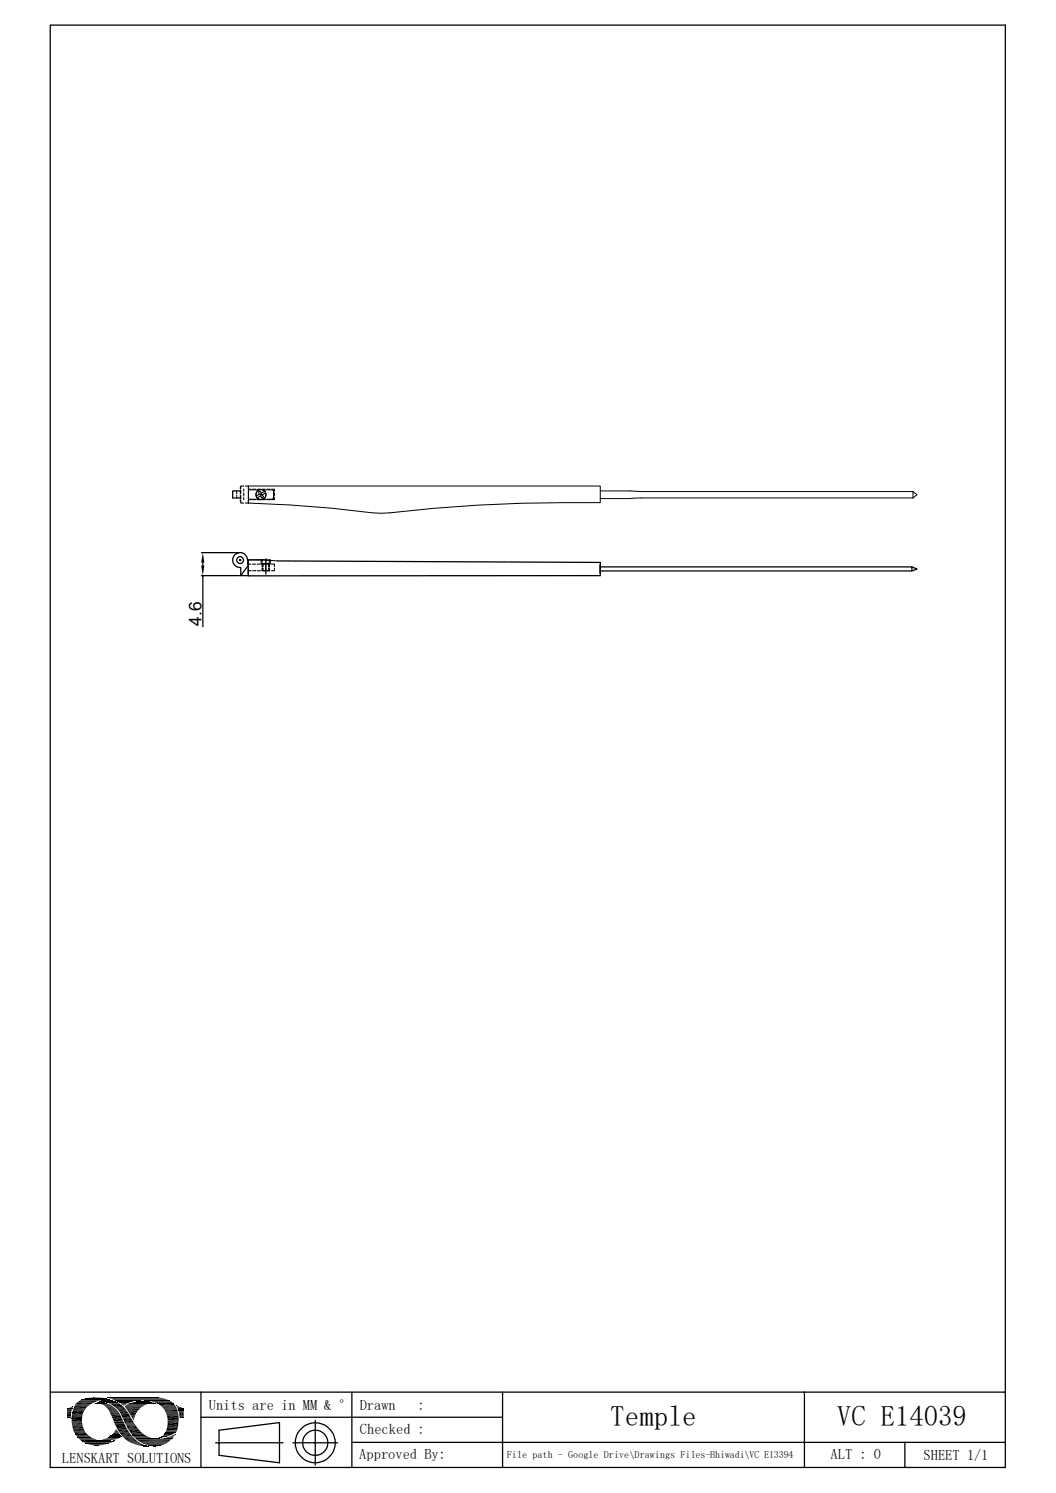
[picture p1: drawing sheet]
<svg xmlns="http://www.w3.org/2000/svg" width="210mm" height="297mm" viewBox="0 0 210 297" stroke-linecap="round" stroke-linejoin="round" font-family="sans-serif">
<g fill="none" stroke="#000" stroke-width=".2">
<path d="M49.4 97.5h2M49.4 99.3h2M52.2 97.5h1.9l.3 .2v1.5l-.3 .1h-1.9M119.4 97.7l8.1 .1h54.1M181.6 97.8l.8 .6-.8 .7M181.6 99.1h-54.1l-8.1 .1M181.6 97.8v1.3M55.2 111.6l-3-.2h-2.8v3.2M74.1 102l-8.2-.9-8.2-.6-8.3-.4v-3.4h70v3.3a328.6 328.6 0 0 0-42.7 2.1l-2.6-.1M14.7 279.9h2.6M15 279.4h3M15.3 279h3.5"/>
<path d="M15.7 278.7h3.9M15.9 278.6h4M16 278.6h4.2M16 278.5h4.4M16.2 278.5h4.3M16.4 278.4h5.4M16.5 278.3h5.1M16.7 278.3h4.7M16.9 278.2h4.3M17.1 278.2h3.9M17.5 278.1h3M17.6 278.1h2.9"/>
<path d="M19 279.2h2.1M19.1 279.2h2.2M19.7 278.8h3.2M19.8 278.8h2.9M19.9 278.7h2.7M20.2 278.7h2.2M20.3 278.9h2.7M20.6 279h2.7M21.3 279h2M21.3 279.1h2.4M21.3 278h10.3M21.4 278.1h10.5"/>
<path d="M21.5 278.1h11M21.8 278h7.4M21.8 278.2h10.8M21.8 278.4h-5.6M22 278.3h10.9M22.2 278.3h10.8M22.3 278.4h10.9M22.5 278.4h10.8M22.6 278.5h11M22.8 278.6h5.1M22.9 278.6h4.4M23 278.7h4.2"/>
<path d="M23.2 278.8h3.3M23.5 278.9h2.7M23.5 278.9h2.5M23.7 279h2.1M24.8 279.8h3.7M24.8 279.8h3.5M24.8 279.9h3.4M24.9 279.7h3.8M25 279.6h3.7M25.1 279.5h4M25.4 279.4h3.8M25.4 279.3h4.2"/>
<path d="M25.7 279.2h4.2M26 279.1h4.8M26.2 279h4.4M26.2 279h4.2M26.6 278.9h3.5M26.8 278.9h3.1M27.1 278.8h2.6M28.7 278.6h5M29.3 278.6h4.4M29.4 278.7h4.5M30.1 278.8h4M30.4 278.9h3.8"/>
<path d="M30.7 279h3.7M30.8 279.2h-5M31 279.1h3.5M31.2 279.2h3.3M31.9 279.7h3M32.1 279.8h2.9M14.3 282.3h2M14.3 282.8h2M14.3 283h2M14.3 283.1h2M14.3 283.5h2.1M14.4 281h2.2"/>
<path d="M14.5 280.5h2.3M14.5 284.2h2.1M14.6 284.7h2.3M15 285.3h2.3M15.3 285.8h2.7M15.4 285.9h2.6M15.4 285.9h2.8M15.5 286h2.8M15.6 286.1h3M15.7 286.3h3.3M15.9 286.4h3.1M15.9 286.4h3.6"/>
<path d="M16 286.6h3.9M16.2 286.6h3.7M16.2 286.6h4.2M16.3 286.7h5.2M16.3 286.8h6.3M16.6 286.9h5.8M16.6 286.9h5.7M16.7 287h5.5M16.9 287h5M17 287.1h4.8M17.1 287.1h4.6M17.1 287.2h4.5"/>
<path d="M17.4 287.3h4M17.7 287.3h3.2M17.9 287.4h2.8M20.5 286.3h2.6M20.7 286.2h2.8M21.1 286.2h2.5M21.2 286.1h2.6M21.5 285.9h2.5M21.5 286h2.3M21.8 285.8h2.3M21.9 285.7h2.2M22 285.7h2"/>
<path d="M22 285.6h2M22.9 286.4h-2.7M24.1 285.8h-2.3M25.1 280.2h2.7M25.4 280.6h2M25.4 286.8h2.1M26.1 285.2h2.4M26.3 285.5h2.5M26.3 285.5h2.6M26.4 285.6h2.7M26.5 285.7h2.8M26.5 285.8h3.1"/>
<path d="M26.7 285.9h3.1M26.8 286h3.3M26.8 286.1h3.7M27 286.2h4.1M27.1 286.2l7.1 .1M27.1 286.3h7M27.6 286.7h6.1M27.8 286.9h5.7M27.9 286.9h5.5M28 287h5.3M28.2 287.1h5M28.5 287.2h4.4"/>
<path d="M28.8 287.3h3.9M29 287.5h3.4M29.5 287.5h2.6M29.6 287.6h2.4M31.7 286.2h2.5M32.4 280.1h2.7M32.5 280.2h2.7M32.6 280.3h2.6M32.6 280.4h2.6M32.7 280.5h2.6M32.8 285h2.1M32.9 285h2.1"/>
<path d="M32.9 280.9h2.5M32.9 284.9h2.2M32.9 284.9h2.1M32.9 284.8h2.2M33 284.7h2.1M33 284.6h2.2M33.1 284.5h2.1M33.1 284.6h2.1M33.1 281.5h2.4M33.2 283.9h2.2M33.4 282.5h2.1"/>
</g>
<g fill="none" stroke="#000" stroke-width=".25">
<path d="M10 5h189.9v286.9h-189.9zM47.9 97.7h-1.6v1.4h1.6M51.7 98.4h.4M51.9 98.2v.4M40.1 114.5h7.5M40.1 109.9h7.4M40.3 111.9v.6M40.3 114.5v10.2M47.6 111.4h.3M47.8 111.3v.2M47.9 112.9v1.6M49.2 111.4a1.49 1.49 0 0 0-1.5-1.5 1.49 1.49 0 0 0-1.4 1.6 1.49 1.49 0 0 0 1.5 1.4"/>
<path d="M49.3 111.4v.8M49.4 112.2v2.3h-1.5M49.4 112.5l-1.5 2M49.4 111.4h2.8M52.9 111.3v2.9M55.2 111.6l64.2 .3v2.6l-70 .1M119.4 112.8h62v.8M181.4 112.8l1 .4-1 .4h-62M10 276.9h189.9M14.7 279.7h2.9M40 276.9v15M70 276.9v15"/>
<path d="M99.9 276.9v15M160 276.9v15M14.3 281.5h2.1M14.3 283.3h2.1M14.7 284.9h2.4M15 285.5h2.6M24.6 286.1h2.2M24.9 280.1h3.2M25.1 283.8h2.1M25.3 284h2.1M26.1 285.4h2.7M27.2 286.5h6.8"/>
<path d="M33.1 281.3h2.4M33.4 282.7h2.1M40 281.9h59.9M42.9 287h13.4M43.6 284.5l12-1.5v8l-12-1.5zM58.3 287h8.8M62.7 282.6v8.9M70 286.9h129.9M180 286.9v5"/>
<circle cx="47.7" cy="111.4" r=".68"/>
<circle cx="62.7" cy="287" r="2.51"/>
<circle cx="62.7" cy="287" r="4"/>
</g>
<g fill="none" stroke="#000" stroke-width=".21">
<path d="M47.1 97.7v.5M47.1 98.5v.6M47.8 96.9v.3M47.8 97.5v.7M47.8 98.5v.6M47.8 99.4v.3M47.9 99.5v.6h.6M47.9 97.6v.6M47.9 98.6v.6M48.5 96.7h-.6v.6M48.5 97.3v.4M48.5 98v.7"/>
<path d="M48.5 99v.4M48.8 96.7h.6v.6h.6M49.4 99.5v.6h-.6M49.4 97.6v.6M49.4 98.6v.6M49.4 99.4h.6M50.2 97.3h.7M50.2 99.4h.7M51.2 97.3h.6M51.2 99.4h.6M52.2 97.3h.5M52.2 99.4h.5"/>
<path d="M52.6 97.7l-.6 .4-.3-.4-.1 .1-.2 .1 .2 .4-.7 .4M52.8 98l-.6 .5 .2 .3-.2 .2-.1 .1-.3-.5-.7 .5M53.1 97.3h.6M53.1 99.4h.6M54 97.3h.6v.4M54.6 99v.4h-.6M54.6 98v.7M49.3 112.2h.6M49.4 113.5h.6M50.2 112.2h.6M50.2 113.5h.7M51.1 112.2h.7"/>
<path d="M51.2 113.5h.6M52.1 112.2h.6M52.1 113.5h.6M52.2 112.9v.6h.5M52.2 111.4v.4M52.2 112.1v.7M52.2 113.1v.4M52.3 112.2v.5M52.3 113v.5M52.7 111.4h-.8v.7h.8M52.9 111.1v.6M52.9 112v.6"/>
<path d="M52.9 112.9v.6M53 111.4h.8v.7h-.8M53 112.2h.6M53.4 112.2v.5M53.4 113v.5M53.6 111.5v.4M53.6 112.1v.7M53.6 112.9v.6M53.7 113.5h-.7M53.9 112.2h.7v.5M54.6 113v.5h-.6M14.9 279.5h3"/>
<path d="M15.5 278.8h3.9M32.2 279.9h2.9M14.3 281.7h2.1M14.5 280.4h2.5M15.2 285.7h2.7M24 285.4h2.1M24.4 285.9h2.1M24.9 286.4h2.1M25.1 286.6h2.2M25.4 284.2h2.2M33 281.1h2.4M33.4 282.9h2.1"/>
<circle cx="51.9" cy="98.4" r=".98"/>
<circle cx="51.9" cy="98.4" r="1.02"/>
</g>
<g fill="#000">
<path d="M40.3 109.9l.3 2h-.6zM40 112.5h.6l-.3 2zM14.3 279.9h.1zM13.8 280l.5-.1 .1 .1zM14.3 279.9h.1v.1zM18.3 278h1.6zM18.7 278h1.2zM19.1 279.1h1.9zM19.2 279.1h1.8zM19.2 279.1h1.7zM19.4 279.1h1.5zM19.5 279.1h1z"/>
<path d="M19.4 279.1h1.2zM19.5 279.1h1.1zM19.6 279.1h.9zM19.6 279.2l1.9 .1zM19.7 278.8h.2zM19.6 279.1h.8zM19.8 279.1h.6zM20 279.3l1.7 .1zM19.8 279.1h.4zM20.1 279l.1 .1zM20.1 279h.1zM20.2 279.4h1.6z"/>
<path d="M20.4 279.4l1.7 .2h-1.4zM20.4 279.4h1.4l.3 .2zM20.5 278.7h1.8zM20.5 278.7h1.7zM20.6 278.6l1.6 .1zM20.7 279.6l1.7 .1h-1.5zM20.7 279.6h1.4l.3 .1zM20.6 278.6h1.4zM20.9 278.6h1.1zM20.9 279.7l1.6 .1zM21 279.8l1.7 .2h-1.4zM21 279.8h1.5l.2 .2z"/>
<path d="M21.2 278.6h.3zM20.9 278.6h.8zM21.2 278.6h.5zM21.5 278.4h.3zM21.8 279.2h1.9zM22.4 279.6h1.9zM22.5 279.6h1.8zM22.5 279.6l1.8 .1zM22.6 279.7l2 .2h-1.7zM22.6 279.7h1.7l.3 .2zM22.9 279.9l1.9 .2h-1.7zM22.9 279.9h1.7l.2 .2z"/>
<path d="M23.7 279l1.9 .1zM23.8 279.1h1.8zM23.8 279.1h1.6zM24 279.1h1.4zM24 279.1l1.3 .1zM24 279.2l1 .2h-.7zM24 279.2h1.3l-.3 .2zM24.3 279.4l.6 .1zM24.3 279.4h.7zM24.4 279.5l.3 .1zM24.4 279.5h.5zM24.6 279.6v.1z"/>
<path d="M24.6 279.6h.1zM27.5 278.8h2zM27.5 278.8h1.9zM28.2 278.8h1.2zM28.2 278.8h.7zM30.4 279.2h.4zM30.4 279.2h.5zM30.7 279.2h.2zM30.9 278h.2zM35.1 279.7h.2zM35.1 279.7l.5 .1zM35.2 279.8l.8 .2h-.7z"/>
<path d="M35.2 279.8l.8 .2zM35.3 280l1 .1h-1zM35.3 280h.7l.3 .1zM13.3 280.2h1.1zM13.3 280.2l1 .1zM13.3 280.3l1 .1h-1zM13.3 280.3h1v.1zM13.3 280.4l.9 .4h-.9zM13.3 280.4h1l-.1 .4zM13.3 280.8h.9zM13.3 280.8l.8 .5h-.8zM13.3 280.8h.9l-.1 .5z"/>
<path d="M13.3 281.3l.8 .4h-.8zM13.3 281.3h.8v.4zM13.3 281.7h.8zM13.3 281.7l.8 .2h-.8zM13.3 281.7h.8v.2zM13.3 281.9h.8zM13.3 281.9l.8 .1zM13.4 280.2h1zM13.7 280.1l.7 .1zM13.7 280.1h.7zM13.8 280h.6zM14.3 282.3l2 .4h-2z"/>
<path d="M14.3 282.3h2v.4zM18.3 287.4l1.9 .1zM18.3 287.4h1.9zM18.4 287.5h1.1zM18.4 287.5h1.8zM18.9 287.5h.6zM19.1 287.5h.4zM20.4 286.4l1.9 .1zM20.4 286.4h2zM20.6 286.5h1.5zM20.6 286.5h1.7zM20.7 286.5h1.1z"/>
<path d="M20.7 286.5h1.4zM21 286.5h.6zM21 286.5h.8zM21.3 280l1.7 .2h-1.6zM21.3 280h1.4l.3 .2zM21.3 286.5h.3zM21.4 286.5h.2zM21.4 280.2l1.8 .3h-1.6zM21.4 280.2h1.6l.2 .3zM21.6 280.5h1.6zM21.6 280.5l1.8 .2h-1.7zM21.6 280.5h1.6l.2 .2z"/>
<path d="M21.7 280.7l1.8 .1h-1.7zM21.7 280.7h1.7l.1 .1zM21.8 280.8l1.8 .2h-1.7zM21.8 280.8h1.7l.1 .2zM21.9 281l1.8 .1zM21.9 281.1l1.9 .2h-1.8zM21.9 281.1h1.8l.1 .2zM21.5 286.7h1.1zM21.9 286.7h.7zM22 281.3l1.8 .1zM22 286.7h.6zM22.1 281.4l1.9 .3h-1.8z"/>
<path d="M22.1 281.4h1.7l.2 .3zM22.1 285.6l1.9 .1zM22.1 285.6h1.9zM22.2 281.7l2 .5h-1.8zM22.2 281.7h1.8l.2 .5zM22.2 285.5l1.8 .1zM22.2 285.5h1.7zM22.2 286.7h.5zM22.3 286.7h.4zM22.4 286.7h.3zM22.4 282.2l2.1 .5h-1.9zM22.4 282.2h1.8l.3 .5z"/>
<path d="M22.4 285.3h1.4zM22.4 285.3l1.5 .2h-1.7zM22.4 285.3h1.4l.1 .2zM22.6 286.6h.2zM22.6 282.7l1.9 .1zM22.7 282.8l1.9 .1zM22.7 282.9l1.9 .1zM22.7 285l1.1 .3h-1.4zM22.7 285h.9l.2 .3zM22.7 283h1.9zM22.7 284.9l.9 .1zM22.8 283l1.9 .2h-1.9z"/>
<path d="M22.8 283h1.8l.1 .2zM22.8 283.2l2.3 .9h-1.9zM22.8 283.2h1.9l.4 .9zM22.9 284.7l.6 .2h-.8zM22.9 284.7h.5l.1 .2zM22.6 286.6h.3zM22.9 284.6l.5 .1h-.5zM22.9 284.6l.5 .1zM23 284.4h.2zM23 284.4l.3 .2h-.4zM23 284.4l.3 .2zM23.1 284.4h.1z"/>
<path d="M23.1 280.1l1.8 .2h-1.5zM23.1 280.1h1.7l.1 .2zM23.4 280.3l1.8 .4h-1.6zM23.4 280.3h1.5l.3 .4zM23.6 280.7l1.7 .1zM23.7 280.8l1.9 .4h-1.6zM23.7 280.8h1.6l.3 .4zM24 281.2l1.6 .1zM24 281.3l2 .7h-1.7zM24 281.3h1.6l.4 .7zM24.3 282l1.8 .2h-1.7zM24.3 282h1.7l.1 .2z"/>
<path d="M24.4 282.2l2 .5h-1.7zM24.4 282.2h1.7l.3 .5zM24.7 282.7l1.9 .3h-1.8zM24.7 282.7h1.7l.2 .3zM24.8 283l1.9 .2h-1.8zM24.8 283h1.8l.1 .2zM24.9 283.2h1.8zM24.9 283.2l1.9 .1zM24.9 283.3h1.9zM25 283.3l1.9 .1zM25 283.4l2 .1h-1.9zM25 283.4h1.9l.1 .1z"/>
<path d="M25.1 283.5l1.9 .1zM25.4 280.6l2 .1zM25.4 280.7l1.7 .4h-1.4zM25.4 280.7h2l-.3 .4zM25.5 284.4l2.5 .5h-2.1zM25.5 284.4h2.1l.4 .5zM25.7 281.1l1.2 .4h-.9zM25.7 281.1h1.4l-.2 .4zM25.8 286.9l2 .1h-1.7zM25.8 286.9h1.7l.3 .1zM26 281.5l.9 .1zM26 281.6l.8 .3h-.6z"/>
<path d="M26 281.6h.9l-.1 .3zM26.1 287l2 .2h-1.5zM26.1 287h1.7l.3 .2zM26.2 281.9l.5 .2h-.4zM26.2 281.9h.6l-.1 .2zM26.3 282.1l.4 .1h-.3zM26.3 282.1h.4v.1zM26.4 282.2l.2 .3zM26.4 282.2h.3l-.1 .3zM26.5 282.5l.1 .1zM26.6 287.2l1.7 .1zM26.8 287.3l1.9 .2h-1.2z"/>
<path d="M26.8 287.3h1.5l.4 .2zM27.5 287.5h1.3zM27.6 287.5l1.4 .1zM28 287.6h1.1zM28.1 287.6l1.1 .1zM28.2 287.7h1.1zM28.5 287.7h.9zM28.6 287.7h.9zM29 287.7h.5zM29.2 287.7h.3zM29.3 287.7h.2zM29.6 287.5l2 .2z"/>
<path d="M30.2 287.7h1.3zM30.2 287.7h1.4zM30.4 287.7h.9zM30.4 287.7h1.1zM30.5 287.7h.5zM30.5 287.7h.8zM30.7 287.7h.3zM31.8 286h.2zM31.8 286h.1zM31.8 286h.4zM31.9 286h.4zM32.1 285.8h.8z"/>
<path d="M32.1 285.8h.9zM31.9 286l.2-.2 .2 .2zM32.1 285.8h.8l-.6 .2zM32.1 285.8h1zM32.2 285.8h.9zM32.3 286.2h1.9zM32.2 285.8l.2-.2 .7 .2zM32.4 285.6h1.3l-.6 .2zM32.5 285.5l1.2 .1zM32.5 285.5h1.3zM32.6 286.1h1.6zM32.7 285.2l1.1 .3h-1.3z"/>
<path d="M32.7 285.2h1.8l-.7 .3zM32.7 286.1h1.5zM32.7 285.2h1.8zM32.8 285l2 .1zM32.8 285.1l1.7 .1h-1.8zM32.8 285.1h2l-.3 .1zM32.8 286.1h1.5zM33.1 286h1.3zM33.2 281.6l2.3 .5h-2.2zM33.2 281.6h2.3v.5zM33.2 284l2 .5h-2.1zM33.2 284h2.1l-.1 .5z"/>
<path d="M33.2 286h1.2zM33.4 283l2 .5h-2.1zM33.4 283h2.1l-.1 .5zM33.4 285.9h1zM33.6 285.8h.9zM33.7 285.8h.8zM33.9 285.7h.6zM34.1 285.7h.5zM34.1 285.7l.3-.2 .2 .2zM34.4 285.5h.3l-.1 .2zM34.4 285.5l.3-.1v.1zM34.7 285.4v.1z"/>
<path d="M35.3 280.1l1.1 .1zM35.3 280.2h1.2zM35.3 280.2l1.2 .1zM35.4 280.3l1.1 .1h-1.1zM35.4 280.3h1.1v.1zM35.4 280.4h1.1zM35.5 280.4l1 .2h-1zM35.5 280.4h1v.2zM35.5 280.6h1zM35.5 280.6l1 .1zM35.6 280.7l.9 .1zM35.6 280.8l.9 .3h-.9z"/>
<path d="M35.6 280.8h.9v.3zM35.6 281.1h.9zM35.6 281.1l.9 .5h-.8zM35.6 281.1h.9v.5zM35.7 281.6l.8 .2h-.8zM35.7 281.6h.8v.2zM35.7 281.8l.8 .2h-.8zM35.7 281.8h.8v.2zM35.7 282h.8zM35.7 282l.8 .1zM35.8 282.1h.7zM35.9 282.1h.6z"/>
<path d="M36 282.1h.5zM36.4 282.1h.1z"/>
</g>
<path d="M15.1 279.2h3.5M21.9 279.4h2.3M31.4 279.4h3.4M14.4 284h2.2M14.6 280.1h2.7M23.2 284.2h2.1M25.9 285h2.5M33.3 283.7h2.1" fill="none" stroke="#000" stroke-width=".34"/>
<path d="M14.4 283.7h2.1M14.8 285.2h2.5M23.4 284.5h2.1M23.6 284.8h2.1M23.8 285.1h2.1M24.2 285.6h2.1M25.2 280.4h2.6M32.7 280.6h2.6" fill="none" stroke="#000" stroke-width=".3"/>
<path d="M14.3 282.1h2M14.4 280.8h2.4M33.3 282.3h2.2" fill="none" stroke="#000" stroke-width=".42"/>
<path d="M14.3 281.2h2.3M14.5 284.5h2.3" fill="none" stroke="#000" stroke-width=".38"/>
<g font-size="5.7">
<text x="121.4" y="283.6">Temple</text>
<text x="166.5" y="283.7">VC E14039</text>
</g>
<text font-size="3.5" x="40" y="124.5" transform="rotate(-90 40 124.5)">4.6</text>
<g font-size="2.9">
<text x="41.5" y="280.6">Units are in MM &amp; °</text>
<text x="71.5" y="280.6">Drawn</text>
<text x="83" y="280.6">:</text>
<text x="71.6" y="285.2">Checked :</text>
<text x="12.3" y="291.1">LENSKART SOLUTIONS</text>
<text x="71.5" y="290.1">Approved By:</text>
<text x="165.2" y="290.3">ALT : 0</text>
<text x="183.7" y="290.4">SHEET 1/1</text>
</g>
<text font-size="2" x="100.8" y="290">File path - Google Drive\Drawings Files-Bhiwadi\VC E13394</text>
</svg>
